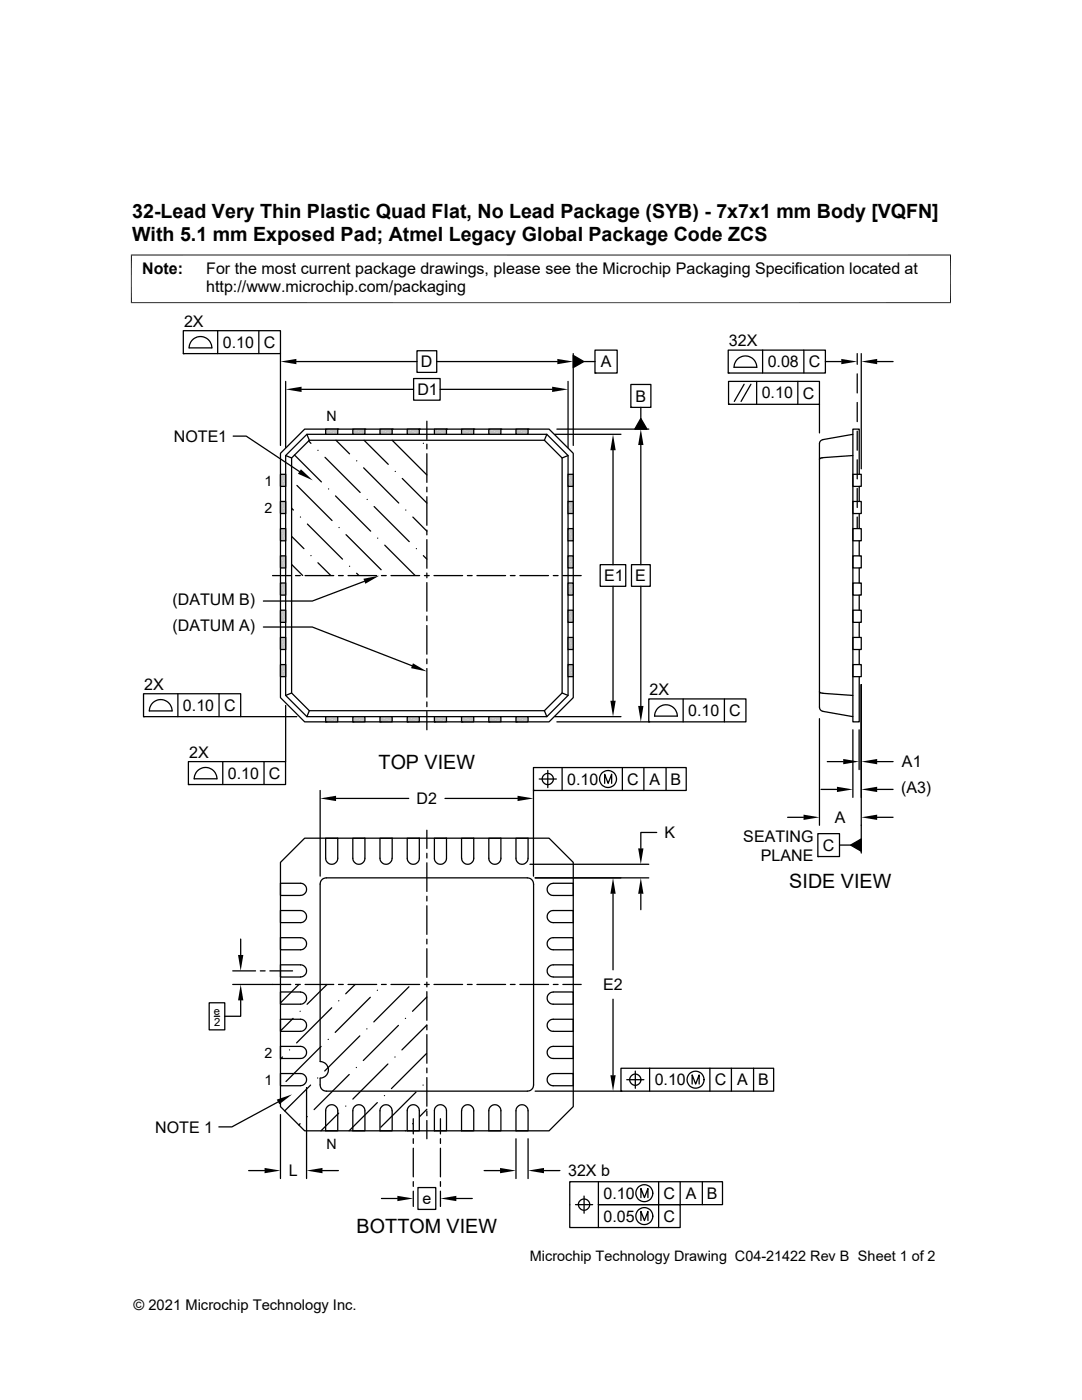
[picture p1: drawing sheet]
<svg xmlns="http://www.w3.org/2000/svg" width="216mm" height="279mm" viewBox="0 0 216 279" stroke-linecap="round" stroke-linejoin="round" font-family="sans-serif">
<path d="M57 90.9l1.2 .5M60.8 85.6h48.8l4.8 4.9v48.7l-4.8 4.9h-48.8l-4.8-4.9v-48.7zM61.2 86.7l.5 1.2M61.2 86.7h47.9l4.2 4.2v47.9l-4.2 4.2h-47.9l-4.2-4.2v-47.9zM61.7 87.9h46.9l3.6 3.5v46.9l-3.6 3.5h-46.9l-3.5-3.5v-46.9zM109.1 86.7l-.5 1.2M113.3 90.9l-1.1 .5M58.2 138.3l-1.2 .5M112.2 138.3l1.1 .5M61.7 141.8l-.5 1.2M108.6 141.8l.5 1.2" fill="none" stroke="#000" stroke-width=".25"/>
<g fill="#c0c0c0">
<path d="M103 85.6l2.4 1.1h-2.4z"/>
<path d="M103 85.6h2.4v1.1z"/>
<path d="M97.5 85.6l2.4 1.1h-2.4z"/>
<path d="M97.5 85.6h2.4v1.1z"/>
<path d="M92.1 85.6l2.4 1.1h-2.4z"/>
<path d="M92.1 85.6h2.4v1.1z"/>
<path d="M86.7 85.6l2.4 1.1h-2.4z"/>
<path d="M86.7 85.6h2.4v1.1z"/>
<path d="M81.3 85.6l2.4 1.1h-2.4z"/>
<path d="M81.3 85.6h2.4v1.1z"/>
<path d="M75.8 85.6l2.5 1.1h-2.5z"/>
<path d="M75.8 85.6h2.5v1.1z"/>
<path d="M70.4 85.6l2.4 1.1h-2.4z"/>
<path d="M70.4 85.6h2.4v1.1z"/>
<path d="M65 85.6l2.4 1.1h-2.4z"/>
<path d="M65 85.6h2.4v1.1z"/>
<path d="M113.3 94.7l1.1 2.4h-1.1z"/>
<path d="M113.3 94.7h1.1v2.4z"/>
<path d="M56 94.7l1 2.4h-1z"/>
<path d="M56 94.7h1v2.4z"/>
<path d="M113.3 100.1l1.1 2.4h-1.1z"/>
<path d="M113.3 100.1h1.1v2.4z"/>
<path d="M56 100.1l1 2.4h-1z"/>
<path d="M56 100.1h1v2.4z"/>
<path d="M113.3 105.5l1.1 2.4h-1.1z"/>
<path d="M113.3 105.5h1.1v2.4z"/>
<path d="M56 105.5l1 2.4h-1z"/>
<path d="M56 105.5h1v2.4z"/>
<path d="M113.3 110.9l1.1 2.4h-1.1z"/>
<path d="M113.3 110.9h1.1v2.4z"/>
<path d="M56 110.9l1 2.4h-1z"/>
<path d="M56 110.9h1v2.4z"/>
<path d="M113.3 116.4l1.1 2.4h-1.1z"/>
<path d="M113.3 116.4h1.1v2.4z"/>
<path d="M56 116.4l1 2.4h-1z"/>
<path d="M56 116.4h1v2.4z"/>
<path d="M113.3 121.8l1.1 2.4h-1.1z"/>
<path d="M113.3 121.8h1.1v2.4z"/>
<path d="M56 121.8l1 2.4h-1z"/>
<path d="M56 121.8h1v2.4z"/>
<path d="M113.3 127.2l1.1 2.4h-1.1z"/>
<path d="M113.3 127.2h1.1v2.4z"/>
<path d="M56 127.2l1 2.4h-1z"/>
<path d="M56 127.2h1v2.4z"/>
<path d="M113.3 132.6l1.1 2.4h-1.1z"/>
<path d="M113.3 132.6h1.1v2.4z"/>
<path d="M56 132.6l1 2.4h-1z"/>
<path d="M56 132.6h1v2.4z"/>
<path d="M103 143l2.4 1.1h-2.4z"/>
<path d="M103 143h2.4v1.1z"/>
<path d="M97.5 143l2.4 1.1h-2.4z"/>
<path d="M97.5 143h2.4v1.1z"/>
<path d="M92.1 143l2.4 1.1h-2.4z"/>
<path d="M92.1 143h2.4v1.1z"/>
<path d="M86.7 143l2.4 1.1h-2.4z"/>
<path d="M86.7 143h2.4v1.1z"/>
<path d="M81.3 143l2.4 1.1h-2.4z"/>
<path d="M81.3 143h2.4v1.1z"/>
<path d="M75.8 143l2.5 1.1h-2.5z"/>
<path d="M75.8 143h2.5v1.1z"/>
<path d="M70.4 143l2.4 1.1h-2.4z"/>
<path d="M70.4 143h2.4v1.1z"/>
<path d="M65 143l2.4 1.1h-2.4z"/>
<path d="M65 143h2.4v1.1z"/>
</g>
<g fill="none" stroke="#000" stroke-width=".25">
<path d="M36.6 66h19.4v4.6h-19.4zM36.6 70.6h.1M37.7 69.4h4.6M37.7 69.4a2.26 2.26 0 0 1 2.3-2.2 2.26 2.26 0 0 1 2.3 2.2M43.4 66v4.6M51.6 66v4.6M56 70.6v18.3M57 76.1v13.2M59.1 72.2h24.1M60.2 77.7h22.3M82.5 75.5h5.3v4.4h-5.3zM83.2 70h3.9v4.3h-3.9z"/>
<path d="M87.1 72.2h24.1M87.8 77.7h22.4M113.3 76.1v13.2M114.4 70.9l2.1 1.3-2.1 1.2zM114.4 70.6v18.3M116.5 72.2h2.2M118.7 69.9h4.4v4.5h-4.4zM118.7 74.4h.1M125.9 76.7h4v4.6h-4zM145.3 69.9h19.4v4.5h-19.4zM145.3 74.4h.1M145.4 76.1h18.1v4.6h-18.1z"/>
<path d="M147.3 71.6a2.27 2.27 0 0 1 2.4-.4 2.27 2.27 0 0 1 1.3 2.1h-4.5l.2-.9zM148.5 76.7l-2 3.4M149.8 76.7l-1.9 3.4M151 76.1v4.6M152.2 69.9v4.5M159.2 76.1v4.6M160.4 69.9v4.5M164.7 72.2h3.2M171 70.6v2.1M171 74.6v3.8M171.9 70.6v23M175 72.2h3.2"/>
<path d="M46.5 87h2.6l10.7 7.1M56 94.7h1v2.4h-1zM58.8 90.8l5.3 5.4M59.2 96.9l7.1 7M61.6 88l.4 .5M63.4 89.9h.1M64.9 91.3l7 7M65 85.6h2.4v1.1h-2.4zM65.6 97.6h.1M67 99l7 7M67 87.9l2.7 2.7M67.4 85.6h.1"/>
<path d="M70.4 85.6h2.4v1.1h-2.4zM71.2 92h.1M72.6 93.4l7 7M72.6 87.9l4.9 4.8M72.8 85.6h.1M73.3 99.7h.1M75.8 85.6h2.5v1.1h-2.5zM78.3 87.9l6.9 6.9M78.3 85.6h.1M78.9 94.1h.1M80.3 95.5l4.9 4.9M81.3 85.6h2.4v1.1h-2.4z"/>
<path d="M83.7 85.6h.1M84.5 88.5h.1M85.2 84.1v3.6M85.2 88.6v1M85.2 90.6v5.7M85.2 97.2v1M85.2 99.1v5.7M86.7 85.6h2.4v1.1h-2.4zM89.1 85.6h.1M92.1 85.6h2.4v1.1h-2.4zM94.5 85.6h.1M97.5 85.6h2.4v1.1h-2.4z"/>
<path d="M99.9 85.6h.1M103 85.6h2.4v1.1h-2.4zM105.4 85.6h.1M110.7 86.7h13.2M111.1 85.6h18.4M113.3 94.7h1.1v2.4h-1.1zM122.3 89.9v22.8M125.9 81.3h.1M127.9 88.8v23.9M127.9 83.5l1.2 2.1h-2.4zM127.9 81.3v2.2M145.4 80.7h.1"/>
<path d="M163.5 80.7v5.7M163.8 91.4l-.3 .3M170.2 86.7l-6 1.1a.81 .81 0 0 0-.7 .8v52.5a.81 .81 0 0 0 .7 .8M170.2 90.9l-6.5 .5M170.2 94.7h1.7v2.4h-1.7zM171 80.3v3.8M171 86v3.9M171 91.8v3.8M171 97.5v3.8M171.4 94.7v-9.1h-1.2v58.5h1.2v-9.1M171.4 97.1v3M54.4 114.9h3.6"/>
<path d="M56 100.1h1v2.4h-1zM56 105.5h1v2.4h-1zM56 110.9h1v2.4h-1zM56 116.4h1v2.4h-1zM58.2 101.4l.3 .4M58.2 107l2.4 2.5M58.2 112.6l2.2 2.3M59 114.9h.9M59.9 103.2h.1M60.9 114.9h5.7M61.3 104.6l7 7M62 110.9h.1"/>
<path d="M63.4 112.3l2.6 2.6M67.5 114.9h1M67.6 105.3h.1M69 106.7l7.1 7M69.4 114.9h5.8M69.7 113h.1M71.2 114.4l.4 .5M72.7 116l-10.4 4h-9.7M74.7 101.1l7 7M75.4 107.4h.1M76.1 114.9h1M76.8 108.8l6 6.1"/>
<path d="M78 114.9h5.7M81 101.8h.1M82.4 103.2l2.8 2.8M83.1 109.5h.1M84.5 110.9l.7 .7M84.7 114.9h.9M85.2 105.8v.9M85.2 107.7v5.7M85.2 114.4v.9M85.2 116.3v5.7M86.6 114.9h5.7M93.3 114.9h.9"/>
<path d="M95.2 114.9h5.7M101.8 114.9h1M103.7 114.9h5.8M110.4 114.9h1M112.3 114.9h3.7M113.3 116.4h1.1v2.4h-1.1zM113.3 110.9h1.1v2.4h-1.1zM113.3 105.5h1.1v2.4h-1.1zM113.3 100.1h1.1v2.4h-1.1zM119.8 112.7h5.1v4.3h-5.1zM122.3 117v22.8M126 112.7h3.8v4.3h-3.8z"/>
<path d="M127.9 117v23.9M170.2 116.4h1.7v2.4h-1.7zM170.2 110.9h1.7v2.4h-1.7zM170.2 105.5h1.7v2.4h-1.7zM170.2 100.1h1.7v2.4h-1.7zM171 103.2v2.1M171.4 102.5v3M171.4 107.9v3M171.4 113.3v3.1M171.4 118.8v3M28.6 138.5h19.4v4.5h-19.4zM35.5 138.5v4.5"/>
<path d="M43.7 138.5v4.5M52.6 125.1h9.7l19.9 7.8M56 121.8h1v2.4h-1zM56 127.2h1v2.4h-1zM56 132.6h1v2.4h-1zM85.2 122.9v1M85.2 124.8v5.8M85.2 131.5v1M85.2 133.4v5.7M113.3 132.6h1.1v2.4h-1.1zM113.3 127.2h1.1v2.4h-1.1zM113.3 121.8h1.1v2.4h-1.1z"/>
<path d="M129.5 139.5h19.3v4.6h-19.3zM136.3 139.5v4.6M144.5 139.5v4.6M163.5 138l.3 .3M163.7 138.3h.5M164.2 138.4l6 .4M170.2 132.6h1.7v2.4h-1.7zM170.2 127.2h1.7v2.4h-1.7zM170.2 121.8h1.7v2.4h-1.7zM171.4 124.2v3M171.4 129.6v3M171.9 136.6v33.6"/>
<path d="M28.6 143h.1M34.3 141.9a2.26 2.26 0 0 0-2.2-2.3 2.26 2.26 0 0 0-2.3 2.3h4.6M37.6 152h19.4v4.6h-19.4zM37.6 156.6h.1M38.7 155.4h4.6a2.26 2.26 0 0 0-2.3-2.2 2.26 2.26 0 0 0-2.2 2.2M44.4 152v4.6M48 143h11.2M52.7 152v4.6M57 140.8v11.2M63.9 157.8v17.1M65 143h2.4v1.1h-2.4zM65 144.1h.1"/>
<path d="M67.1 159.3h14.5M70.4 143h2.4v1.1h-2.4zM70.4 144.1h.1M75.8 143h2.5v1.1h-2.5zM75.8 144.1h.1M81.3 143h2.4v1.1h-2.4zM81.3 144.1h.1M85.2 140.1v.9M85.2 142v3.6M86.7 143h2.4v1.1h-2.4zM86.7 144.1h.1M88.8 159.3h14.5"/>
<path d="M92.1 143h2.4v1.1h-2.4zM92.1 144.1h.1M97.5 143h2.4v1.1h-2.4zM97.5 144.1h.1M103 143h2.4v1.1h-2.4zM103 144.1h.1M106.4 153.2h30.5v4.6h-30.5zM106.4 157.8h.1M106.4 157.8v17.1M107.6 155.5h3.4M109.3 153.8v3.4M110.7 143h13.2"/>
<path d="M111.1 144.1h18.4M112.2 153.2v4.6M120.6 156.3v-1.8l.7 1.8 .7-1.8v1.8M124.2 153.2v4.6M128.5 153.2v4.6M129.5 144.1h.1M132.9 153.2v4.6M135.1 142.9a2.26 2.26 0 0 0-2.2-2.2 2.26 2.26 0 0 0-2.3 2.2h4.6M163.5 143.4v21.3M163.8 157.5h3.2M164.2 142l6 1M165.1 152h3.2"/>
<path d="M170.2 145.6v13.5M171.4 145.6v8M175 152h3.2M175 157.5h3.2M56 176.3h4a1.22 1.22 0 0 1 1.2 1.2 1.22 1.22 0 0 1-1.2 1.2h-4zM60.8 167.3h48.8l4.8 4.8v48.8l-4.8 4.8h-48.8l-4.8-4.8v-48.8zM65 167.3h2.4v4a1.21 1.21 0 0 1-1.2 1.2 1.21 1.21 0 0 1-1.2-1.2zM70.4 167.3h2.4v4a1.21 1.21 0 0 1-1.2 1.2 1.21 1.21 0 0 1-1.2-1.2zM78.2 171.3a1.21 1.21 0 0 1-1.2 1.2 1.21 1.21 0 0 1-1.2-1.2v-4h2.5v4M81.3 167.3h2.4v4a1.21 1.21 0 0 1-1.2 1.2 1.21 1.21 0 0 1-1.2-1.2zM85.2 165.7v3.6M85.2 170.3v.9"/>
<path d="M85.2 172.2v5.7M85.2 178.9v.9M86.7 167.3h2.4v4a1.21 1.21 0 0 1-1.2 1.2 1.21 1.21 0 0 1-1.2-1.2zM92.1 171.3a1.21 1.21 0 0 0 1.2 1.2 1.21 1.21 0 0 0 1.2-1.2v-4h-2.4v4M97.5 167.3h2.4v4a1.21 1.21 0 0 1-1.2 1.2 1.21 1.21 0 0 1-1.2-1.2zM103 167.3h2.4v4a1.21 1.21 0 0 1-1.2 1.2 1.21 1.21 0 0 1-1.2-1.2zM105.7 172.5h23.8M106.8 175.2h22.7M109.5 176.7l.9-.4h4v2.4h-4a1.19 1.19 0 0 1-1.1-.7 1.19 1.19 0 0 1 .2-1.3zM122.3 178.4v15.1M127.9 178.4v3.1M131 166.1h-3.1v3.2"/>
<path d="M157.2 163.1h3.1M163.2 166.4h4.3v4.5h-4.3zM163.2 170.9h.1M167.5 168.7h2.2M169.7 168.7l2.2-1.3v2.5zM175 163.1h3.2M46.4 193.8h4.6M46.4 196.5h11.6M48 199.6v3.2h-3.1M48 187.4v3.2M51.9 193.8h1M53.8 193.8h4.6"/>
<path d="M56 181.7h4a1.21 1.21 0 0 1 1.2 1.2 1.21 1.21 0 0 1-1.2 1.2h-4zM56 187.1h4a1.21 1.21 0 0 1 1.2 1.2 1.21 1.21 0 0 1-1.2 1.2h-4zM56 198h4a1.21 1.21 0 0 1 1.2 1.2 1.21 1.21 0 0 1-1.2 1.2h-4zM59 196.5h.9M59.6 196.5l-3.6 3.7M60 195a1.21 1.21 0 0 0 1.2-1.2 1.21 1.21 0 0 0-1.2-1.2h-4v2.4h4M60.9 196.5h5.7M65.2 196.5l-3.9 3.9M67.5 196.5h1M67.6 199.7h.1M69.4 196.5h5.8M70.8 196.5l-1.8 1.8"/>
<path d="M73.9 199l-7 7M75.3 197.6h.1M76.1 196.5h1M78 196.5h5.7M81.6 196.9l-7 7M84.7 196.5h.9M85.2 180.8v5.7M85.2 187.4v1M85.2 189.3v5.8M85.2 196v1M85.2 197.9v5.7M85.2 199l-2.9 2.8"/>
<path d="M86.6 196.5h5.7M93.3 196.5h.9M95.2 196.5h5.7M101.8 196.5h1M103.7 196.5h5.8M109.5 198.4l.9-.4h4v2.4h-4a1.19 1.19 0 0 1-1.1-.7 1.19 1.19 0 0 1 .2-1.3zM109.5 187.5l.4-.3 .5-.1h4v2.4h-4a1.19 1.19 0 0 1-1.1-.7 1.19 1.19 0 0 1 .2-1.3zM109.5 182.1l.4-.3 .5-.1h4v2.4h-4a1.19 1.19 0 0 1-1.1-.7 1.19 1.19 0 0 1 .2-1.3zM110.4 195a1.21 1.21 0 0 1-1.2-1.2 1.21 1.21 0 0 1 1.2-1.2h4v2.4h-4M110.4 196.5h1M112.3 196.5h3.7M122.3 199.4v15.2"/>
<path d="M41.7 200.1h3.2v5.4h-3.2zM42.8 202.8h1M55.5 219.9l-9.2 5h-2.6M56 203.4h4a1.21 1.21 0 0 1 1.2 1.2 1.21 1.21 0 0 1-1.2 1.2h-4zM56 208.8h4a1.21 1.21 0 0 1 1.2 1.2 1.21 1.21 0 0 1-1.2 1.2h-4zM56.4 210.9l-.4 .4M57.8 209.5h.1M58.5 203.2l-2.5 2.5M59.9 201.8h.1M60 216.7a1.21 1.21 0 0 0 1.2-1.2 1.21 1.21 0 0 0-1.2-1.3h-4v2.5h4M61.2 217v18.2M62 216.6l-5.2 5.1"/>
<path d="M63.4 215.1h.1M63.9 215.2a1.65 1.65 0 0 0 1.6-1.7 1.65 1.65 0 0 0-1.6-1.6v-35.5a1.23 1.23 0 0 1 1.2-1.2h40.1a1.23 1.23 0 0 1 1.3 1.2v40.1a1.23 1.23 0 0 1-1.3 1.3h-40.1a1.23 1.23 0 0 1-1.2-1.3v-1.3M64.1 208.8l-7 7M65.5 207.4h.1M66.2 201.1l-7 7M69.7 214.4l-7 7M71.1 213h.1M71.8 206.7l-7 7M73.2 205.3h.1M76.7 218.7h.1M77.4 212.3l-7 7.1M78.8 210.9h.1"/>
<path d="M79.5 204.6l-7 7M80.9 203.2h.1M83 218l-7 7M84.4 216.6h.1M85.1 210.2l-7 7.1M85.2 205.5v-.9l-5 4.9M85.2 206.5v5.7M85.2 213.1v1M85.2 215.1v5.7M106.8 217.8h17.1M109.5 214.6l.9-.4h4v2.5h-4a1.19 1.19 0 0 1-1.1-.8 1.19 1.19 0 0 1 .2-1.3zM109.5 209.2l.4-.3 .5-.1h4v2.4h-4a1.19 1.19 0 0 1-1.1-.7 1.19 1.19 0 0 1 .2-1.3z"/>
<path d="M109.5 203.8l.4-.3 .5-.1h4v2.4h-4a1.19 1.19 0 0 1-1.1-.7 1.19 1.19 0 0 1 .2-1.3zM123.9 213.2h30.5v4.6h-30.5zM123.9 217.8h.1M125.1 215.5h3.4M126.8 213.8v3.4M129.6 213.2v4.6M138.1 216.3v-1.8l.7 1.8 .7-1.8v1.8M141.6 213.2v4.6M145.9 213.2v4.6M150.4 213.2v4.6M49.6 233.6h3.2M56 222.4v12.8"/>
<path d="M59.9 224.3l-.3 .2M61.3 222.9h.1M64.3 233.6h3.2M65.3 220.8a1.19 1.19 0 0 1 1.4-.2 1.19 1.19 0 0 1 .7 1.1v4h-2.4v-4l.1-.5zM67.6 222.1l-3.5 3.6M69 220.7h.1M70.8 220.8a1.19 1.19 0 0 1 1.3-.2 1.19 1.19 0 0 1 .7 1.1v4h-2.4v-4l.1-.5zM75.3 220l-5.6 5.7M76.1 239.2h3.2M78.3 221.7v4h-2.5v-4a1.21 1.21 0 0 1 1.2-1.2 1.21 1.21 0 0 1 1.2 1.2M80.9 225.7h.1M81.6 220.8a1.19 1.19 0 0 1 1.3-.2 1.19 1.19 0 0 1 .8 1.1v4h-2.4v-4v-.5z"/>
<path d="M82.3 224.3h.1M82.5 223.3v3M82.5 227.2v1M82.5 229.2v5.7M82.5 235.8v1M82.5 237.7v3.1M83.4 237h3.6v4.4h-3.6zM85.2 221.7v1M85.2 223.6v3.7M85.2 221.4l-1.5 1.5M87 220.8a1.19 1.19 0 0 1 1.4-.2 1.19 1.19 0 0 1 .7 1.1v4h-2.4v-4l.1-.5zM87.9 223.3v3"/>
<path d="M87.9 227.2v1M87.9 229.2v5.7M87.9 235.8v1M87.9 237.7v3.1M91.1 239.2h3.1M92.1 221.7v4h2.4v-4a1.21 1.21 0 0 0-1.2-1.2 1.21 1.21 0 0 0-1.2 1.2M96.6 233.6h3.2M97.9 220.8a1.19 1.19 0 0 1 1.3-.2 1.19 1.19 0 0 1 .7 1.1v4h-2.4v-4l.1-.5zM103 227.3v7.9M103.3 220.8a1.19 1.19 0 0 1 1.3-.2 1.19 1.19 0 0 1 .8 1.1v4h-2.4v-4v-.5zM105.4 227.3v7.9M108.5 233.6h3.2"/>
<path d="M116.5 238.7v3.4M119.4 235.8v4.6h16.3v4.6h-22v-9.2h30.5v4.6h-24.8v4.6M127.9 239v-1.8l.7 1.8 .7-1.8v1.8M131.4 235.8v9.2M135.7 235.8v4.6M140.1 235.8v4.6M114.8 240.4h3.5M115.4 240.4a1.14 1.14 0 0 1 1.5-1.1 1.14 1.14 0 0 1 .5 1.8 1.14 1.14 0 0 1-1.9-.3l-.1-.4M127.9 243.6v-1.8l.7 1.8 .7-1.8v1.8"/>
<circle cx="109.3" cy="155.5" r="1.12"/>
<circle cx="121.3" cy="155.5" r="1.69"/>
<circle cx="126.8" cy="215.5" r="1.12"/>
<circle cx="138.8" cy="215.5" r="1.69"/>
<circle cx="128.6" cy="238.1" r="1.69"/>
<circle cx="128.6" cy="242.7" r="1.69"/>
</g>
<g fill="#000">
<path d="M56 72.2l3.1-.6v1.1zM57 77.7l3.2-.5v1zM110.2 77.2l3.1 .5-3.1 .5zM111.2 71.6l3.2 .6-3.2 .5zM114.4 70.9l2.1 1.3-2.1 1.2zM167.9 71.6l3.1 .6-3.1 .5zM171.9 72.2l3.1-.6v1.1zM60 93.7l2.4 2.2-2.9-1.3zM122.3 86.7l.6 3.2h-1.1zM127.9 85.6l.5 3.2h-1.1zM127.9 83.5l1.2 2.1h-2.4zM72.5 115.5l3.2-.6-2.8 1.6z"/>
<path d="M82.4 132.4l2.8 1.6-3.2-.7zM121.8 139.8h1.1l-.6 3.2zM63.9 159.3l3.2-.5v1.1zM103.3 158.8l3.1 .5-3.1 .6zM127.3 140.9h1.1l-.5 3.2zM167 157l3.2 .5-3.2 .6zM168.3 151.5l3.1 .5-3.1 .5zM171.9 152l3.1-.5v1zM171.9 157.5l3.1-.5v1.1zM122.3 175.2l.6 3.2h-1.1zM127.9 175.2l.5 3.2h-1.1zM127.3 169.3h1.1l-.5 3.2z"/>
<path d="M160.3 162.6l3.2 .5-3.2 .5zM169.7 168.7l2.2-1.3v2.5zM171.9 163.1l3.1-.5v1zM47.5 190.6h1.1l-.6 3.2zM48 196.5l.6 3.1h-1.1zM55.2 219.5l3.1-1.1-2.6 2zM121.8 214.6h1.1l-.6 3.2zM52.8 233.1l3.2 .5-3.2 .5zM61.2 233.6l3.1-.5v1zM79.3 238.7l3.2 .5-3.2 .5zM87.9 239.2l3.2-.5v1zM99.8 233.1l3.2 .5-3.2 .5z"/>
<path d="M105.4 233.6l3.1-.5v1z"/>
</g>
<path d="M26.1 50.9h163.7M26.2 50.8v9.7M189.7 50.8v9.7M26.1 60.4h163.7" fill="none" stroke="#000" stroke-width=".2"/>
<g font-size="3.9">
<text x="26.4" y="43.5">32-Lead Very Thin Plastic Quad Flat, No Lead Package (SYB) - 7x7x1 mm Body [VQFN]</text>
<text x="26.4" y="48.1">With 5.1 mm Exposed Pad; Atmel Legacy Global Package Code ZCS</text>
<text x="75.5" y="153.4">TOP VIEW</text>
<text x="157.5" y="177.2">SIDE VIEW</text>
<text x="71.2" y="246.1">BOTTOM VIEW</text>
</g>
<g font-size="3.2">
<text x="28.4" y="54.7">Note:</text>
<text x="41.1" y="58.3">http://www.microchip.com/packaging</text>
<text x="41.1" y="54.7">For the most current package drawings, please see the Microchip Packaging Specification located at</text>
<text x="36.7" y="65.2">2X</text>
<text x="44.4" y="69.4">0.10</text>
<text x="52.6" y="69.4">C</text>
<text x="145.4" y="69.1">32X</text>
<text x="84" y="73.3">D</text>
<text x="119.9" y="73.3">A</text>
<text x="153.2" y="73.3">0.08</text>
<text x="161.4" y="73.3">C</text>
<text x="83.3" y="78.8">D1</text>
<text x="126.8" y="80.2">B</text>
<text x="152" y="79.5">0.10</text>
<text x="160.2" y="79.5">C</text>
<text x="34.7" y="88.2">NOTE1</text>
<text x="120.5" y="116">E1</text>
<text x="126.8" y="116">E</text>
<text x="34.4" y="120.8">(DATUM B)</text>
<text x="34.4" y="125.9">(DATUM A)</text>
<text x="28.8" y="137.6">2X</text>
<text x="36.5" y="141.9">0.10</text>
<text x="44.7" y="141.9">C</text>
<text x="129.6" y="138.7">2X</text>
<text x="137.3" y="142.9">0.10</text>
<text x="145.5" y="142.9">C</text>
<text x="37.7" y="151.2">2X</text>
<text x="45.5" y="155.4">0.10</text>
<text x="53.7" y="155.4">C</text>
<text x="180" y="153.1">A1</text>
<text x="83.1" y="160.5">D2</text>
<text x="113.2" y="156.6">0.10</text>
<text x="125.2" y="156.6">C</text>
<text x="129.6" y="156.6">A</text>
<text x="133.8" y="156.6">B</text>
<text x="179.8" y="158.3">(A3)</text>
<text x="132.6" y="167.3">K</text>
<text x="148.3" y="168">SEATING</text>
<text x="166.6" y="164.3">A</text>
<text x="151.8" y="171.8">PLANE</text>
<text x="164.2" y="169.8">C</text>
<text x="120.3" y="197.6">E2</text>
<text x="130.6" y="216.6">0.10</text>
<text x="142.6" y="216.6">C</text>
<text x="147.1" y="216.6">A</text>
<text x="151.3" y="216.6">B</text>
<text x="30.9" y="226">NOTE 1</text>
<text x="57.6" y="234.8">L</text>
<text x="113.4" y="234.7">32X b</text>
<text x="120.4" y="239.3">0.10</text>
<text x="132.4" y="239.3">C</text>
<text x="136.9" y="239.3">A</text>
<text x="141.1" y="239.3">B</text>
<text x="84.3" y="240.3">e</text>
<text x="120.4" y="243.8">0.05</text>
<text x="132.4" y="243.8">C</text>
</g>
<g font-size="2.9">
<text x="105.7" y="251.7">Microchip Technology Drawing C04-21422 Rev B Sheet 1 of 2</text>
<text x="26.6" y="261.3">© 2021 Microchip Technology Inc.</text>
</g>
<g font-size="2.8">
<text x="65.2" y="84.1">N</text>
<text x="52.8" y="96.9">1</text>
<text x="52.8" y="102.3">2</text>
<text x="52.8" y="211.1">2</text>
<text x="52.8" y="216.5">1</text>
<text x="65.2" y="229.3">N</text>
</g>
<g font-size="2.2">
<text x="42.7" y="202.6">e</text>
<text x="42.7" y="204.7">2</text>
</g>
</svg>
